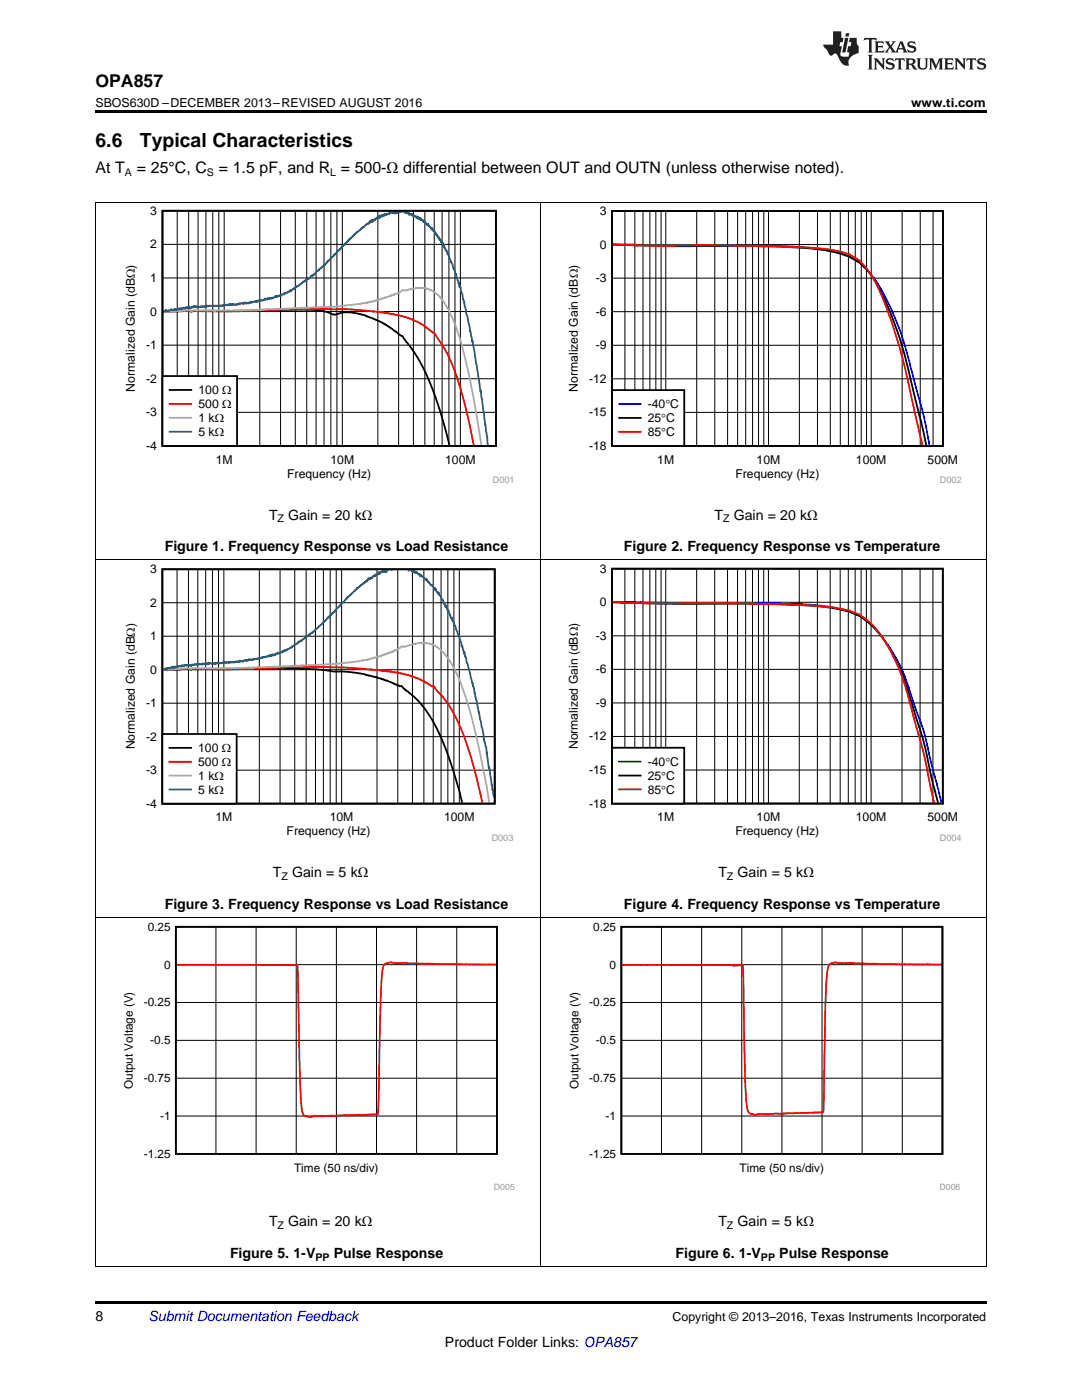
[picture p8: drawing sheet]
<svg xmlns="http://www.w3.org/2000/svg" width="216mm" height="279mm" viewBox="0 0 216 279" stroke-linecap="round" stroke-linejoin="round" font-family="sans-serif">
<path d="M19 259.7h177.8v.5h-177.8z" fill="#000"/>
<path d="M19.1 183.1v69.7M107.9 183.1v69.7M196.8 183.1v69.7M19 252.8h177.8" fill="none" stroke="#000" stroke-width=".2"/>
<path d="M24.3 184.1h78.4v53.4h-78.4z" fill-rule="evenodd" fill="#fff"/>
<path d="M35.1 185h64.1v45.3h-64.1z" fill="none" stroke="#000" stroke-width=".34"/>
<path d="M35.1 192.5h64.1M43.1 185v45.3M51.1 185v45.3M59.1 185v45.3M67.1 185v45.3M75.1 185v45.3M83.1 185v45.3M91.1 185v45.3M35.1 215.2h64.1M35.1 207.6h64.1M35.1 200.1h64.1M35.1 222.7h64.1" fill="none" stroke="#000" stroke-width=".2"/>
<path d="M99 192.5l-11.4-.1-7-.2h-.9l-1.8-.1-1.2 .3-.2 .5-.2 1.1-.3 3.9-.6 24.5-11 .4-1-.1-1.6 .2-.9-.2-.4-.3-.3-.9-.1-1.9-.8-27-24.1-.1" fill="none" stroke="#f00" stroke-width=".34"/>
<path d="M113.2 184.1h78.4v53.4h-78.4z" fill-rule="evenodd" fill="#fff"/>
<path d="M124 185h64.1v45.3h-64.1z" fill="none" stroke="#000" stroke-width=".34"/>
<g fill="none" stroke="#000" stroke-width=".2">
<path d="M19.1 111.8v71.4M107.9 111.8v71.4M196.8 111.8v71.4M19 183.1h177.8M124 192.5h64.1M132 185v45.3M140 185v45.3M148 185v45.3M156 185v45.3M164 185v45.3M172 185v45.3M180 185v45.3"/>
<path d="M124 215.2h64.1M124 207.6h64.1M124 200.1h64.1M124 222.7h64.1"/>
</g>
<path d="M187.9 192.5l-11.9-.1-6.5-.2-1.1 .1-1.7-.2-1.1 .3-.2 .3-.3 1-.2 2.8-.6 25.4-11.1 .5-.7-.1-1.8 .2-.9-.2-.5-.4-.4-2.2-.3-5.5-.3-18.8-.1-2.8h-1.2l-.2 .1-.1-.1-.1 .1-.1-.2-.1 .2v-.2l-.1 .2v-.2l-.6 .1-21.6-.1" fill="none" stroke="#f00" stroke-width=".34"/>
<path d="M24.6 112.7h77.8v55.1h-77.8z" fill-rule="evenodd" fill="#fff"/>
<path d="M32.4 113.6h66.3v46.8h-66.3zM32.6 133.7l.6-.1 .2 .2 .3-.2 1.7 .1 1.7-.2 1 .2 .5-.2 .3 .1 2.5-.1 4.6 .1 9.4-.2 8.1 .2 3.2 .4 2.7 .1 2.6 .3 4.1 1 2.5 1 .8 .5h.7l.8 .9 1.8 1.3 1.5 1.6 1.6 2.3 1.4 2.5 1.5 3.2 1.2 3.3 1.7 5.5 .6 2.7" fill="none" stroke="#000" stroke-width=".35"/>
<g fill="none" stroke="#000" stroke-width=".2">
<path d="M35.3 113.6v46.8M37.6 113.6v46.8M39.5 113.6v46.8M41 113.6v46.8M42.4 113.6v46.8M43.6 113.6v46.8M44.7 113.6v46.8M51.7 113.6v46.8M55.9 113.6v46.8M58.8 113.6v46.8M61.1 113.6v46.8M62.9 113.6v46.8"/>
<path d="M64.5 113.6v46.8M65.9 113.6v46.8M67.1 113.6v46.8M68.2 113.6v46.8M75.2 113.6v46.8M79.4 113.6v46.8M82.3 113.6v46.8M84.6 113.6v46.8M86.4 113.6v46.8M88 113.6v46.8M89.4 113.6v46.8M90.6 113.6v46.8"/>
<path d="M91.6 113.6v46.8M32.4 133.7h66.3M32.4 127h66.3M32.4 120.3h66.3M32.4 153.7h66.3M32.4 147h66.3M32.4 140.3h66.3"/>
</g>
<path d="M32.6 133.6l4.6-.1 1 .1 .4-.1 8.6 .1 12.4-.5 8.7 .1 9.7 .8 4 .8 2 .8 2.1 1.3 .5 .1 .7 1 1.5 1.6 2.2 3.6 1.4 3.3 1.4 3.9 1.4 5 1.1 4.8" fill="none" stroke="#f00" stroke-width=".35"/>
<path d="M32.6 133.6h2.6l1.3-.3 1.4 .1 .3 .1 .1-.1 .6-.1 8.3 .1 19.7-.9 6.4-.8 .1-.1 .2 .1 .1-.2 .8-.2 .1 .1 .1-.2 2-.5 1.6-.7 .1 .1 .4-.3 .6-.2 .9-.7 .5 .2 2-.7 1.6-.2 .1 .2 .4-.1v.1l.1-.1 1.2 .3 1.1 .5 1.6 1.6 1.5 2.2 1.3 2.6 1.9 5.7 1.2 4.6 2.3 11 .5 3.4" fill="none" stroke="#aaa" stroke-width=".35"/>
<path d="M77.2 113.8l-.1 .4-.1-.3-.1 .1-.1-.1-.1 .2-.5-.1-.3 .3-.1-.1-.1 .4-.1-.4-.1 .4v-.4l-.4 .7-.1-.2-.1 .3-.1-.4-.1 .5-.3-.2-.2 .5-.1-.2v.3l-.1-.2-.2 .3-.1-.3-.1 .3-.1-.2-.3 .7-.1-.3-.3 .5-.1-.1-.2 .3-.1-.1-1.1 1.1-.1-.2-.3 .6-.1-.1-.7 .9-.3 .1-.4 .4-.1-.1v.3l-1 .8-.2 .5-.2-.1-.2 .5-.1-.1-.5 .6-.2 .5-.1-.3-.4 .6v-.1l-.2 .4-.2-.1-1 1.3h-.2l-.1 .2v-.1l-.4 .5-.7 .4-.2 .5-.4 .1-.6 .8-.3-.1-.2 .4-.1-.1-.1 .3-.1-.1-.4 .4-.1 .1-.1-.1-.3 .4h-.2l-.3 .4-.2-.1-.1 .3h-.2l-.2-.1v.3l-.1-.1-.2 .3-.8 .5h-.1l-.2 .2-.7 .3-.1 .3-.2-.2v.3l-.1-.2-.1 .2-.3-.1-.2 .4-.1-.2v.1h-.2l-.3 .3-.2-.2v.2l-.1-.1-.2 .2-.1-.1-.3 .4-.3-.2-.1 .3-.1-.3v.2l-.1-.2-.2 .3v-.2l-.1 .2-.2-.1-.1 .2-.1-.2-.2 .3-.4-.1-.2 .2-.2-.1-.1 .1-.1-.1-.1 .2-.2-.1-.1 .2-.2-.1-.2 .2-.1-.1-.2 .2-.3-.1-.3 .2-.1-.3-.3 .3-.2-.1-.1 .1-.1-.1v.1l-.2-.2-.1 .3h-.2v-.1l-.1 .2h-.2l-.1-.2-.1 .1-.3 .1-.1 .2-.1-.2-.2 .1-.1-.2-.2 .1v.2l-.2-.2-.2 .3-.1-.2-.2 .1v-.1l-.2 .1v-.1l-.1 .2-.2-.1-.2 .1-.1-.2-.1 .2-.2 .1-.4-.2v.2l-.1-.1-.1 .1-.2-.2-.2 .2v-.1l-.1 .1-.2-.2v.2h-.3l-.2-.1-.1 .2-.6-.1-.2 .1v-.1l-.1 .1h-.4v-.1l-.1 .3-.1-.3-.1 .2-.2-.2-.1 .3-.3-.3-.3 .2-.1-.3-.1 .4-.1-.2-.1 .1-.1-.1-.1 .1-.2-.2v.3h-.3l-.1-.2-.1 .3-.1-.3-.1 .2h-.2l-.4-.1-.1 .2-.1-.1-.1 .1-.2-.2-.3 .1v.1h-.3l-.2-.1-.1 .4-.2-.3-.2 .1v-.1l-.4 .1-.2-.1-.1 .1-.2-.1-.1 .2-.2-.1-.2 .2v-.3l-.2 .3-.1-.2v.2l-.5-.1-.2 .3-.2-.2-.2 .2-.1-.1-.1 .1-.1-.2v.4l-.2-.3-.1 .2-.2-.2-.4 .3v-.1h-.3l-.2 .2v-.2l-.2 .1-.1 .2-.1-.1-.3 .2v-.2M77.3 113.8v.1l.2-.1M78.2 113.8h.1M81.5 113.8v.1l.1-.1M82 113.8l.4 .4 .1-.3 .2 .4 .1-.3 .1 .3 .3-.1 .2 .4 .3 .1 .1 .3v-.4l.2 .4 .2-.1 .8 .8 .1-.2 .1 .4v-.2l.2 .5 .1-.1 .1 .2h.1l.3 .5 .2-.1 .4 .7 .1-.1 .1 .5 .1-.4v.4l.5 .8 .1-.4 .1 .5v-.1l.4 .4 .1 .7h.2l.4 1 .1-.2v.5l.1-.1 .1 .2v-.3l.2 .9 .3 .1 .4 .9v.6l.2 .1 .1-.2v.5l.1-.1 .1 .4h.1l.1 .3 .1 .6v-.1l1 2.4 .9 3.3 .1-.3v.6l1.9 6.6 .2 1.7 1.6 6.8 .1 1.9 .1-.3 .4 1.6 .2 2.1 .3 2.1 .1-.2 .1 .5 .8 5.5" fill="none" stroke="#295c75" stroke-width=".35"/>
<path d="M32.4 146.5h14.8v13.9h-14.8z" fill-rule="evenodd" fill="#fff"/>
<path d="M32.4 146.5h14.8v13.9h-14.8zM33.8 149.3h4.3" fill="none" stroke="#000" stroke-width=".35"/>
<path d="M33.8 152h4.3" fill="none" stroke="#f00" stroke-width=".35"/>
<path d="M33.8 154.8h4.3" fill="none" stroke="#aaa" stroke-width=".35"/>
<path d="M33.8 157.6h4.3" fill="none" stroke="#295c75" stroke-width=".35"/>
<path d="M113 112.6h78.8v55.2h-78.8z" fill-rule="evenodd" fill="#fff"/>
<path d="M122.1 113.5h66v46.9h-66zM122.3 120.2l10.5 .3h16.8l10.6 .3 4.6 .3 4.6 .8 2.2 1.1 2.1 1.6 1.9 2 2 3.1 2.2 4.2 1 2.8 3.5 11.3 1.7 7.6 1.1 4.6" fill="none" stroke="#000" stroke-width=".35"/>
<g fill="none" stroke="#000" stroke-width=".2">
<path d="M124.7 113.5v46.9M126.7 113.5v46.9M128.3 113.5v46.9M129.7 113.5v46.9M130.9 113.5v46.9M131.9 113.5v46.9M132.8 113.5v46.9M139 113.5v46.9M142.6 113.5v46.9M145.2 113.5v46.9M147.2 113.5v46.9M148.8 113.5v46.9"/>
<path d="M150.2 113.5v46.9M151.3 113.5v46.9M152.4 113.5v46.9M153.3 113.5v46.9M159.5 113.5v46.9M163.1 113.5v46.9M165.7 113.5v46.9M167.6 113.5v46.9M169.3 113.5v46.9M170.6 113.5v46.9M171.8 113.5v46.9M172.9 113.5v46.9"/>
<path d="M173.8 113.5v46.9M180 113.5v46.9M183.6 113.5v46.9M186.2 113.5v46.9M122.1 133.6h66M122.1 126.9h66M122.1 120.2h66M122.1 153.7h66M122.1 147h66M122.1 140.3h66"/>
</g>
<path d="M122.3 120.2l16.3 .2 13-.1 9.3 .3 2.9 .3 3.3 .5 2.3 .5 2.2 1 2.5 2 1.9 2.2 1.9 2.7 2.2 4.1 4.3 12.4 3.4 13.9" fill="none" stroke="#00f" stroke-width=".35"/>
<path d="M122.3 120.2l4.8 .2h22.2l11.1 .3 4.2 .3 3 .4 1.8 .4 2.2 .9 2.1 1.6 2.1 2.5 1.9 3.1 1.7 3.6 1.2 3.2 3.4 12.4 2.4 11.1" fill="none" stroke="#f00" stroke-width=".35"/>
<path d="M122.1 149.2h14.4v11.2h-14.4z" fill-rule="evenodd" fill="#fff"/>
<path d="M122.1 149.2h14.4v11.2h-14.4zM123.6 154.8h4.2" fill="none" stroke="#000" stroke-width=".35"/>
<path d="M123.6 152h4.2" fill="none" stroke="#00f" stroke-width=".35"/>
<path d="M123.6 157.5h4.2" fill="none" stroke="#f00" stroke-width=".35"/>
<path d="M19.1 40.4v71.4M107.9 40.4v71.4M196.8 40.4v71.4M19 111.7h177.8" fill="none" stroke="#000" stroke-width=".2"/>
<path d="M24.6 41.1h77.7v55.3h-77.7z" fill-rule="evenodd" fill="#fff"/>
<path d="M32.4 42.1h66.6v46.9h-66.6zM32.6 62.2l4.6-.2 1 .2 .2-.2h.5l4.8 .1 17.7-.3 2.6 .2 2.6 .8 2.5-.5 2.1 .2 1.9 .5 2.7 1.1 1.1 .6 2.8 2.1 .6 .3 2 2.6 1.4 2.2 1.6 3.2 1.5 4 1.7 5.2 1.2 4.5" fill="none" stroke="#000" stroke-width=".36"/>
<g fill="none" stroke="#000" stroke-width=".2">
<path d="M32.4 55.5h66.6M32.4 48.8h66.6M35.4 42.1v46.9M37.6 42.1v46.9M39.5 42.1v46.9M41.1 42.1v46.9M42.5 42.1v46.9M43.7 42.1v46.9M44.7 42.1v46.9M51.8 42.1v46.9M56 42.1v46.9M58.9 42.1v46.9"/>
<path d="M61.2 42.1v46.9M63.1 42.1v46.9M64.7 42.1v46.9M66 42.1v46.9M67.2 42.1v46.9M68.3 42.1v46.9M75.4 42.1v46.9M79.5 42.1v46.9M82.5 42.1v46.9M84.8 42.1v46.9M86.6 42.1v46.9M88.2 42.1v46.9"/>
<path d="M89.6 42.1v46.9M90.8 42.1v46.9M91.9 42.1v46.9M32.4 75.6h66.6M32.4 68.9h66.6M32.4 62.2h66.6M32.4 82.3h66.6"/>
</g>
<path d="M32.6 62.2l4.9-.2 .6 .1 .3-.1 9.8 .1 13.2-.5 5.8 .2 2.5-.1 6.8 .6 3.7 .8 2.1 .6 1.7 .9 2.3 1.7 .5 .2 2.5 4.2 1.3 2.9 1.2 3.7 1.8 7 .9 4.5" fill="none" stroke="#f00" stroke-width=".36"/>
<path d="M32.6 62.2l.6-.1 .2 .2 .2-.2h1.5l2.4-.2 .7 .2 .4-.2 4.3 .1 7.1-.1 14.3-.7h2.7l.3-.1 .1 .1 4.4-.5 1.3-.3 .2 .1 .6-.3 .1 .1 .6-.3h.6l.1-.2 .1 .2 .8-.4h.4l.2-.3 .1 .2 .2-.2 1.4-.4 .2-.2v.1l1.2-.5a.86 .86 0 0 1 1.1-.3l1.3-.4 1.7-.2 .9 .1 1.2 .4 1.3 .9 .6 .7 1.5 2.3 1.1 2.4 1.2 3.5 1.2 4.7 1.5 7 1.5 9.4" fill="none" stroke="#aaa" stroke-width=".36"/>
<path d="M79.9 42.2l-.2 .2-.4-.2v.4l-.1-.4-.3 .5-.2-.5-.3 .4-.1-.3-.3 .2-.2-.1-.2 .4v-.2h-.2l-.3 .3-.1-.2-.1 .2-.1-.3-.2 .6-.2-.3-.1 .3v-.4l-.3 .5-.2-.3-.1 .6-.2-.4-.1 .4-.1-.2-.1 .2-.1-.2-.2 .5v-.2l-.3 .3-.1-.2v.4l-.1-.2v.2l-.1-.3-.1 .4-.2-.3v.4l-.2-.3v.4l-.1-.2-.2 .4-.2 .1-.1-.2-.8 .8v-.1l-.2 .4-.1-.2-.2 .2-.1 .3-.6 .4v-.1l-.3 .4h-.2l-.1 .3-.9 .9v-.2l-.9 1.1v-.1l-.7 .8h-.1l-.1 .3-1.1 .9v.2l-.2-.1v.3l-.4 .2-.7 .8h-.1l-.6 .9-.1-.2-.4 .3-.1 .4-.9 .5-.5 .8-.7 .3-.3 .5-.2-.1-.1 .2h-.2l-.2 .3-.1-.2-.1 .3v-.1l-.2 .2h-.3l-.1 .4-.4 .1-.2 .3-.4 .2v-.1l-.1 .3h-.4l-.2 .3-.1-.1-.4 .6-.2-.3-.1 .3-.2-.1-.4 .5-.1-.2-.2 .2h-.2v-.1l-.1 .3-.2-.1v.1l-.3 .1-.1 .2-.1-.2-.2 .2-.2-.1-.3 .3-.1-.2-.1 .2-.1-.2a.4 .4 0 0 1-.6 .3l-.1 .3-.2-.3-.2 .3-.1-.2-.2 .1-.1-.1v.3l-.3-.2-.2 .2v-.3l-.3 .4-.4 .1-.1-.1-.2 .2-.2-.2-.2 .3-.1-.2-.1 .3-.2-.3-.2 .3-.2-.1-.2 .2-.3-.2-.2 .3a.29 .29 0 0 0-.3-.1 .29 .29 0 0 0-.2 .2v-.2l-.4 .2-.2-.3-.2 .3-.6-.1-.2 .2-.1-.2-.2 .3-.1-.2-.1 .2-.2-.1-.1 .2-.2-.2-.2 .2-.2-.2v.1l-.1-.2v.2l-.2-.1-.1 .2-.1-.2-.1 .2-.1-.2v.2l-.1-.2-.1 .2-.1-.1-.2 .2-.2-.2-.3 .3-.1-.3-.2 .3-.2-.2-.2 .2-.2-.2-.1 .2-.1-.1-.1 .2v-.2l-.8 .1-.3-.2-.3 .2-.5-.1-.2 .2-.2-.2-.1 .2-.2-.1-.1 .2-.1-.3-.3 .3-.1-.3-.1 .3-.2-.2-.5 .2v-.1l-.1 .2-.1-.2-.1 .1-.2-.2v.2l-.1-.1-.1 .1-.1-.2-.1 .2-.1-.3v.4l-.3-.2-.3 .4-.2-.4-.2 .3-.1-.2-.1 .2-.1-.2-.2 .3-.1-.2-.1 .2-.1-.2-.1 .1-.2-.1-.2 .3v-.2l-.2 .2-.1-.2-.2 .2-.3-.2v.2l-.2 .1-.2-.1v.2l-.2-.3-.1 .2v-.1l-.5 .2-.1-.2-.8 .5a.3 .3 0 0 0-.2-.3 .3 .3 0 0 0-.3 .2l-.3 .2M80 42.2l.1 .1 .1-.1M80.6 42.2l.4 .4 .5-.1 .1 .4v-.4l.1 .3 .3 .1v-.2l.1 .1 .1-.1 .1 .4 .1-.3 .1 .3 .1-.1 .3 .3 .1-.1 .1 .3 .1-.3 .1 .3 .1-.2 .1 .4 .1-.3 .1 .2h.2v.4l.1-.5 .2 .5 .2-.1v.3l.1-.2v.3l.1-.2 .1 .1 .1-.1 .3 .8 .2-.2 .1 .1v-.2l.1 .5 .1-.1v.2a.58 .58 0 0 1 .5 .6l.2-.3 .2 .6v-.2l.4 .5 .1 .5 .1-.2v.3l.2 .1 .1 .3 .1-.2 .1 .7 .3-.1 .1 .6 .1-.3 .3 .6v-.2l.1 .7v-.2l.2 .6 .5 .6 .1 .6 .1-.2 .1 .2 .4 1.4 .2 .1 .6 1.6 .1 .7 .2 .1 .5 1.9 .1-.2 .1 .9 .1-.3v.4l.1-.1 2.8 12.8 1.5 9.6 1.2 9.1" fill="none" stroke="#295c75" stroke-width=".36"/>
<path d="M32.4 75.1h14.9v13.9h-14.9z" fill-rule="evenodd" fill="#fff"/>
<path d="M32.4 75.1h14.9v13.9h-14.9zM33.9 77.8h4.3" fill="none" stroke="#000" stroke-width=".36"/>
<path d="M33.9 80.6h4.3" fill="none" stroke="#f00" stroke-width=".36"/>
<path d="M33.9 83.4h4.3" fill="none" stroke="#aaa" stroke-width=".36"/>
<path d="M33.9 86.2h4.3" fill="none" stroke="#295c75" stroke-width=".36"/>
<path d="M113 41.2h78.8v55.2h-78.8z" fill-rule="evenodd" fill="#fff"/>
<path d="M122.1 42.1h66.1v46.9h-66.1zM122.3 48.8l11.8 .3h15.2l11.7 .4 3.5 .4 3.1 .7 1.8 .5 1.8 1.1 1.9 1.8 1.6 2.2 1.8 3.5 2 4.8 1.9 5.9 3.4 13.8 1 4.6" fill="none" stroke="#000" stroke-width=".35"/>
<g fill="none" stroke="#000" stroke-width=".2">
<path d="M122.1 55.5h66.1M122.1 48.8h66.1M124.7 42.1v46.9M126.7 42.1v46.9M128.3 42.1v46.9M129.7 42.1v46.9M130.9 42.1v46.9M131.9 42.1v46.9M132.8 42.1v46.9M139 42.1v46.9M142.6 42.1v46.9M145.2 42.1v46.9"/>
<path d="M147.2 42.1v46.9M148.8 42.1v46.9M150.2 42.1v46.9M151.4 42.1v46.9M152.4 42.1v46.9M153.3 42.1v46.9M159.5 42.1v46.9M163.1 42.1v46.9M165.7 42.1v46.9M167.7 42.1v46.9M169.3 42.1v46.9M170.7 42.1v46.9"/>
<path d="M171.8 42.1v46.9M172.9 42.1v46.9M173.8 42.1v46.9M180 42.1v46.9M183.6 42.1v46.9M186.2 42.1v46.9M122.1 75.6h66.1M122.1 68.9h66.1M122.1 62.2h66.1M122.1 82.3h66.1"/>
</g>
<path d="M122.3 48.8l16.1 .3 12.1-.1 9.2 .3 3.9 .4 2.8 .6 3 .9 2.1 1.2 2.1 2.1 2 2.8 2.1 4.1 1.7 4.1 1.2 3.7 3.4 12.5 1.5 7.1" fill="none" stroke="#00f" stroke-width=".35"/>
<path d="M122.3 48.8l4.9 .2h22.1l11.6 .4 3.3 .2 2.7 .4 2.5 .7 1.4 .9 .8 .5 1.1 1.1 1.4 2.1 1.8 3.5 1.8 4.9 1.8 5.7 1 3.8 3.5 15.6" fill="none" stroke="#f00" stroke-width=".35"/>
<path d="M122.1 77.9h14.4v11.1h-14.4z" fill-rule="evenodd" fill="#fff"/>
<path d="M122.1 77.9h14.4v11.1h-14.4zM123.6 83.4h4.2" fill="none" stroke="#000" stroke-width=".35"/>
<path d="M123.6 80.6h4.2" fill="none" stroke="#00f" stroke-width=".35"/>
<path d="M123.6 86.2h4.2" fill="none" stroke="#f00" stroke-width=".35"/>
<path d="M19 40.4h177.8" fill="none" stroke="#000" stroke-width=".2"/>
<path d="M19 22h177.8v.5h-177.8z" fill="#000"/>
<g fill="#231f20">
<path d="M172.5 7.6l-.1 .5 .4-.2h.6v.1v2.1l-.2 .4h.9l-.2-.4v-2.1l.1-.1h.5l.5 .2-.2-.5zM174.5 8.3l.2 .3v1.5l-.2 .4h1.8l.2-.6a1.04 1.04 0 0 1-1.3 .2v-.7h.6l.3 .2v-.6l-.3 .2h-.6v-.6l.8-.1 .4 .3-.2-.5zM176.5 8.3l.9 1.1-.9 1.1h.8l-.2-.2 .4-.7 .5 .7-.2 .2h1.5l-.2-.2 .2-.4h.9l.1 .4-.2 .2h1l-.3-.3-.7-1.9h-.5l-.9 2-.8-1 .9-1h-.8l.1 .3-.4 .5-.3-.6 .1-.2zM179.7 8.6l.4 1h-.7zM181.3 8.4a.63 .63 0 0 0-.2 .7 .63 .63 0 0 0 .6 .4l.6 .2 .1 .2a.75 .75 0 0 1-.7 .4 .75 .75 0 0 1-.6-.5l.1 .7 .1-.1a1.11 1.11 0 0 0 1.5-.6 1.13 1.13 0 0 0-1.2-.8l-.1-.4a1.04 1.04 0 0 1 1.2 .2l-.2-.5-.2 .1-.4-.2zM173.2 10.9l.2 .4v2.2l-.2 .4h1l-.3-.4v-2.2l.3-.4zM174.3 11.6l.3 .4v1.5l-.3 .4h.8l-.2-.4v-1.3l1.5 1.7v-1.9l.2-.4h-.7l.2 .4v.9l-1.1-1.3zM177 11.8a.62 .62 0 0 0-.2 .7 .62 .62 0 0 0 .6 .4l.6 .1 .1 .3a.76 .76 0 0 1-.7 .3 .76 .76 0 0 1-.7-.4l.2 .7 .1-.1a1.11 1.11 0 0 0 1.5-.6 1.13 1.13 0 0 0-1.2-.8l-.1-.4a1.04 1.04 0 0 1 1.2 .2l-.2-.6-.2 .1-.5-.1zM178.7 11.6l-.2 .6a.61 .61 0 0 1 .8-.3v1.6l-.2 .4h.9l-.2-.4v-1.6a.63 .63 0 0 1 .7 .3l-.1-.6zM180.6 11.6l.3 .4v1.5l-.3 .4h1l-.2-.2-.1-.8 .6 .2a.76 .76 0 0 0 1.2 .7l-1-1a.58 .58 0 0 0 .6-.5 .58 .58 0 0 0-.5-.6zM181.4 11.9h.1a.45 .45 0 0 1 .5 .1 .45 .45 0 0 1 .1 .5l-.8 .2zM182.9 11.6l.2 .2a2.17 2.17 0 0 0 .3 1.9 .99 .99 0 0 0 1.6-.6v-1.1l.2-.4h-.7l.2 .2a1.92 1.92 0 0 1-.2 1.8 .6 .6 0 0 1-.9-.5v-1.1l.2-.4zM185.4 11.6l.2 .4v1.5l-.2 .4h.7l-.2-.4v-1.4l.8 1.8 .8-1.8v1.4l-.2 .4h.9l-.2-.4v-1.5l.2-.4h-.8l-.6 1.5-.6-1.5zM188.4 11.6l.2 .4v1.5l-.2 .4h1.8l.1-.6a1.04 1.04 0 0 1-1.2 .1v-.6h.5l.4 .2v-.6l-.4 .2h-.5v-.7h.8l.3 .3-.1-.6zM190.5 11.6l.2 .4v1.5l-.2 .4h.7l-.2-.4v-1.3l1.5 1.7v-1.9l.2-.4h-.7l.2 .4v.9l-1.1-1.3zM192.9 11.6l-.1 .6a.61 .61 0 0 1 .7-.3l.1 1.6-.3 .4h1l-.3-.4 .1-1.6a.63 .63 0 0 1 .7 .3l-.1-.6zM195.2 11.8a.62 .62 0 0 0-.2 .7 .62 .62 0 0 0 .6 .4l.6 .1 .1 .3a.76 .76 0 0 1-.7 .3 .76 .76 0 0 1-.6-.4l.1 .7 .1-.1a1.11 1.11 0 0 0 1.6-.6 1.13 1.13 0 0 0-1.3-.8l-.1-.4a1.04 1.04 0 0 1 1.2 .2l-.1-.6-.2 .1-.5-.1z"/>
<path d="M166.2 6.3v2.6h-1.9v.4l.8 .9a.91 .91 0 0 0 1 .8 .56 .56 0 0 1 .5-.3 .56 .56 0 0 1 .5 .3l.4 .8a1.53 1.53 0 0 0 1.9 1.2 1.54 1.54 0 0 1 1-2.1l.9-.3v-1.4a1.52 1.52 0 0 1-.4-1.6h-1.3l-.2 .8h.5l-.2 .8h-.5l-.1 1v.2l.4 .1-.2 .8a1.93 1.93 0 0 1-1.6-.3l.3-1.8h-.5l.2-.8h.4l.2-.8h-.4v-1.3zM168.6 7.6l-.6 2.9h.7l.6-2.9zM168.8 6.6l-.1 .7h.6l.2-.7z"/>
</g>
<g font-size="3.9">
<text x="19" y="29.3">6.6</text>
<text x="27.9" y="29.3">Typical Characteristics</text>
</g>
<text font-size="3.5" x="19" y="17.3">OPA857</text>
<g font-size="3.2">
<text x="19" y="34.4">At T</text>
<text x="27.3" y="34.4">= 25°C, C</text>
<text x="43.6" y="34.4">= 1.5 pF, and R = 500-Ω differential between OUT and OUTN (unless otherwise noted).</text>
</g>
<g font-size="2.8">
<text x="53.7" y="103.7">T</text>
<text x="57.5" y="103.7">Gain = 20 kΩ</text>
<text x="142.6" y="103.7">T</text>
<text x="146.4" y="103.7">Gain = 20 kΩ</text>
<text x="32.9" y="110">Figure 1. Frequency Response vs Load Resistance</text>
<text x="124.5" y="110">Figure 2. Frequency Response vs Temperature</text>
<text x="54.5" y="175">T</text>
<text x="58.3" y="175">Gain = 5 kΩ</text>
<text x="143.4" y="175">T</text>
<text x="147.2" y="175">Gain = 5 kΩ</text>
<text x="32.9" y="181.4">Figure 3. Frequency Response vs Load Resistance</text>
<text x="124.5" y="181.4">Figure 4. Frequency Response vs Temperature</text>
<text x="53.7" y="244.7">T</text>
<text x="57.5" y="244.7">Gain = 20 kΩ</text>
<text x="143.4" y="244.7">T</text>
<text x="147.2" y="244.7">Gain = 5 kΩ</text>
<text x="45.9" y="251.1">Figure 5. 1-V</text>
<text x="66.6" y="251.1">Pulse Response</text>
<text x="134.8" y="251.1">Figure 6. 1-V</text>
<text x="155.5" y="251.1">Pulse Response</text>
<text x="19" y="263.6">8</text>
<text x="88.8" y="268.9">Product Folder Links: OPA857</text>
</g>
<text font-size="2.8" fill="#0000c8" x="29.6" y="263.6">Submit Documentation Feedback</text>
<g font-size="2.5">
<text x="19" y="21.4">SBOS630D –DECEMBER 2013–REVISED AUGUST 2016</text>
<text x="181.8" y="21.4">www.ti.com</text>
<text x="134.2" y="263.6">Copyright © 2013–2016, Texas Instruments Incorporated</text>
</g>
<g font-size="2.4">
<text x="30" y="42.9">3</text>
<text x="119.7" y="42.9">3</text>
<text x="30" y="49.6">2</text>
<text x="119.7" y="49.6">0</text>
<text x="30" y="56.3">1</text>
<text x="118.9" y="56.3">-3</text>
<text x="30" y="63">0</text>
<text x="118.9" y="63">-6</text>
<text x="29.2" y="69.7">-1</text>
<text x="118.9" y="69.7">-9</text>
<text x="29.2" y="76.4">-2</text>
<text x="117.5" y="76.4">-12</text>
<text x="26.9" y="78.1" transform="rotate(-90 26.9 78.1)">Normalized Gain (dB:)</text>
<text x="29.2" y="83.1">-3</text>
<text x="39.6" y="78.7">100</text>
<text x="39.6" y="81.5">500</text>
<text x="44.3" y="78.7">:</text>
<text x="44.3" y="81.5">:</text>
<text x="115.3" y="78.2" transform="rotate(-90 115.3 78.2)">Normalized Gain (dB:)</text>
<text x="117.5" y="83.1">-15</text>
<text x="129.3" y="81.5">-40qC</text>
<text x="29.2" y="89.8">-4</text>
<text x="39.6" y="84.2">1 k</text>
<text x="39.6" y="87">5 k</text>
<text x="42.8" y="84.2">:</text>
<text x="42.8" y="87">:</text>
<text x="117.5" y="89.8">-18</text>
<text x="129.3" y="84.3">25</text>
<text x="129.3" y="87">85</text>
<text x="132" y="84.3">q</text>
<text x="132" y="87">q</text>
<text x="132.9" y="84.3">C</text>
<text x="132.9" y="87">C</text>
<text x="43" y="92.6">1M</text>
<text x="57.3" y="95.3">Frequency (Hz)</text>
<text x="65.9" y="92.6">10M</text>
<text x="88.8" y="92.6">100M</text>
<text x="131.2" y="92.6">1M</text>
<text x="146.8" y="95.3">Frequency (Hz)</text>
<text x="151" y="92.6">10M</text>
<text x="170.8" y="92.6">100M</text>
<text x="185.1" y="92.6">500M</text>
<text x="30" y="114.4">3</text>
<text x="119.7" y="114.3">3</text>
<text x="30" y="121.1">2</text>
<text x="119.7" y="121">0</text>
<text x="30" y="127.8">1</text>
<text x="118.9" y="127.7">-3</text>
<text x="30" y="134.4">0</text>
<text x="118.9" y="134.4">-6</text>
<text x="29.1" y="141.1">-1</text>
<text x="118.9" y="141.1">-9</text>
<text x="26.9" y="149.6" transform="rotate(-90 26.9 149.6)">Normalized Gain (dB:)</text>
<text x="29.1" y="147.8">-2</text>
<text x="115.3" y="149.5" transform="rotate(-90 115.3 149.5)">Normalized Gain (dB:)</text>
<text x="117.5" y="147.8">-12</text>
<text x="29.1" y="154.5">-3</text>
<text x="39.5" y="150.1">100</text>
<text x="39.5" y="152.9">500</text>
<text x="39.5" y="155.7">1 k</text>
<text x="42.8" y="155.7">:</text>
<text x="44.3" y="150.1">:</text>
<text x="44.3" y="152.9">:</text>
<text x="117.5" y="154.5">-15</text>
<text x="129.2" y="152.9">-40qC</text>
<text x="129.2" y="155.6">25</text>
<text x="132" y="155.6">q</text>
<text x="132.9" y="155.6">C</text>
<text x="29.1" y="161.2">-4</text>
<text x="39.5" y="158.4">5 k</text>
<text x="42.8" y="158.4">:</text>
<text x="117.5" y="161.2">-18</text>
<text x="129.2" y="158.4">85</text>
<text x="132" y="158.4">q</text>
<text x="132.9" y="158.4">C</text>
<text x="43" y="163.9">1M</text>
<text x="57.2" y="166.7">Frequency (Hz)</text>
<text x="65.8" y="163.9">10M</text>
<text x="88.6" y="163.9">100M</text>
<text x="131.2" y="163.9">1M</text>
<text x="146.7" y="166.7">Frequency (Hz)</text>
<text x="151" y="163.9">10M</text>
<text x="170.8" y="163.9">100M</text>
<text x="185.1" y="163.9">500M</text>
<text x="29.5" y="185.7">0.25</text>
<text x="118.4" y="185.7">0.25</text>
<text x="32.7" y="193.3">0</text>
<text x="121.6" y="193.3">0</text>
<text x="28.7" y="200.8">-0.25</text>
<text x="117.6" y="200.8">-0.25</text>
<text x="30" y="208.4">-0.5</text>
<text x="118.9" y="208.4">-0.5</text>
<text x="28.7" y="216">-0.75</text>
<text x="117.6" y="216">-0.75</text>
<text x="32" y="223.5">-1</text>
<text x="120.9" y="223.5">-1</text>
<text x="28.7" y="231.1">-1.25</text>
<text x="58.7" y="233.8">Time (50 ns/div)</text>
<text x="117.6" y="231.1">-1.25</text>
<text x="147.6" y="233.8">Time (50 ns/div)</text>
</g>
<g font-size="2.3">
<text x="26.5" y="217.3" transform="rotate(-90 26.5 217.3)">Output Voltage (V)</text>
<text x="115.4" y="217.3" transform="rotate(-90 115.4 217.3)">Output Voltage (V)</text>
</g>
<g font-size="2.1">
<text x="24.9" y="35.1">A</text>
<text x="41.3" y="35.1">S</text>
<text x="65.9" y="35.1">L</text>
<text x="55.4" y="104.2">Z</text>
<text x="144.3" y="104.2">Z</text>
<text x="56.2" y="175.6">Z</text>
<text x="145.1" y="175.6">Z</text>
<text x="55.4" y="245.3">Z</text>
<text x="145.1" y="245.3">Z</text>
<text x="62.9" y="251.6">PP</text>
<text x="151.8" y="251.6">PP</text>
</g>
<g font-size="1.8" fill="#999">
<text x="98.3" y="96.4">D001</text>
<text x="187.6" y="96.4">D002</text>
<text x="98.1" y="167.8">D003</text>
<text x="187.5" y="167.8">D004</text>
<text x="98.6" y="237.4">D005</text>
<text x="187.5" y="237.4">D006</text>
</g>
</svg>
